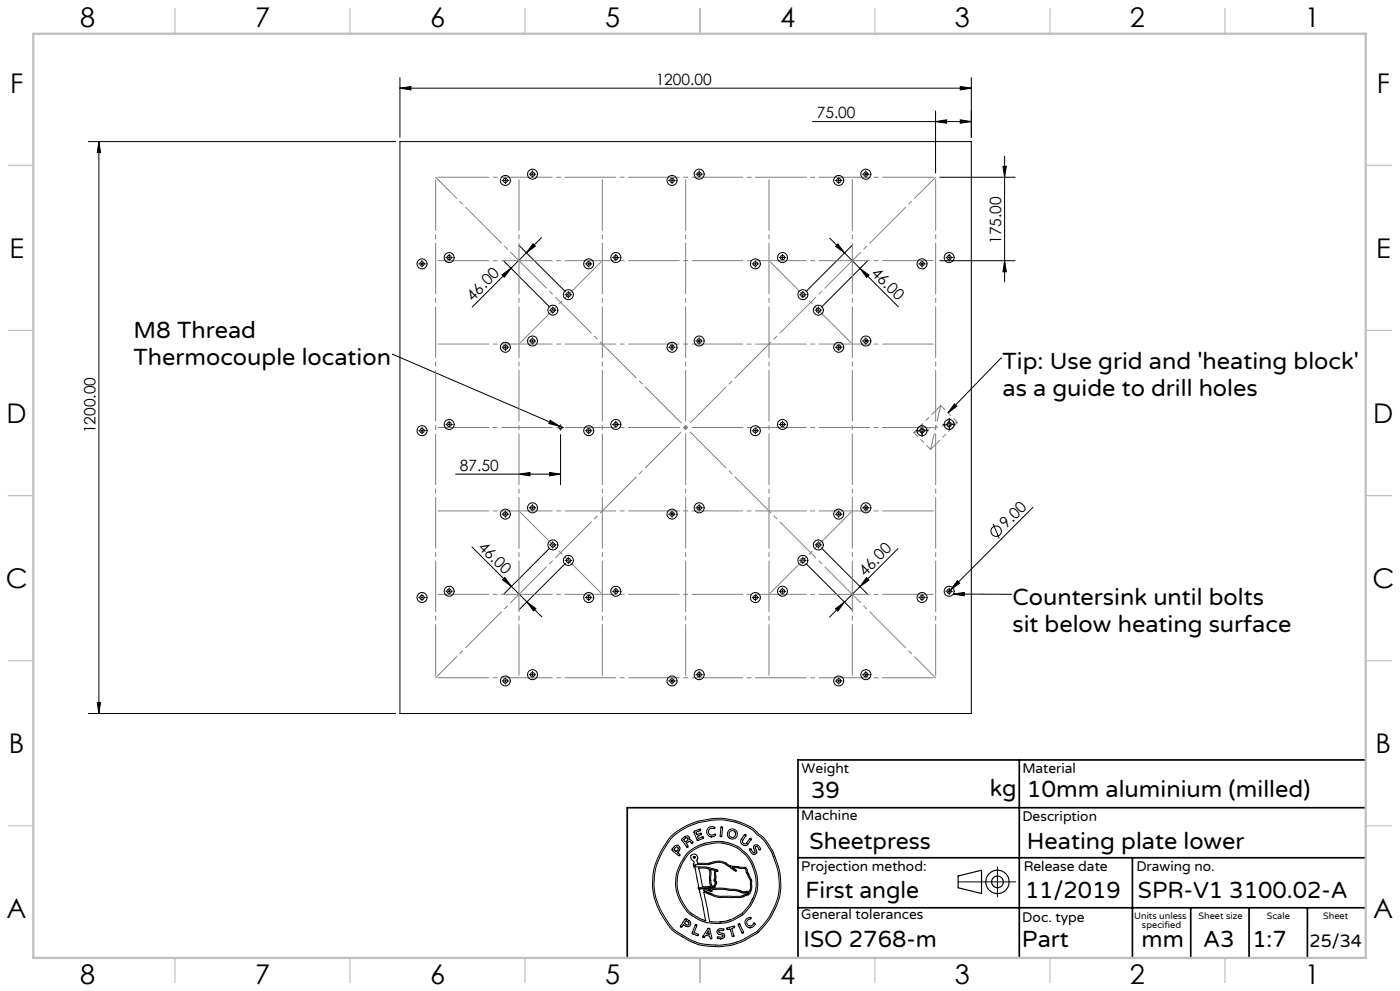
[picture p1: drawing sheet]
<svg xmlns="http://www.w3.org/2000/svg" width="420mm" height="297mm" viewBox="0 0 420 297" stroke-linecap="round" stroke-linejoin="round" font-family="sans-serif">
<g fill="none" stroke="#000" stroke-width=".3">
<path d="M120 26.4l3.3-.5v1zM120 23.2v18M120 26.4h171.4M243.7 36.4h47.7M280.7 36.4l3.3-.5v1zM280.7 33.3v18.6M288.1 35.9l3.3 .5-3.3 .5zM288.1 25.9l3.3 .5-3.3 .5zM291.4 23.2v18M26.5 42.4h92.2M29.7 42.4l.5 3.3h-1zM29.7 42.4v171.5"/>
<path d="M120 42.4h171.4v171.5h-171.4zM150.6 54.1h.3M151.2 54.1h.8M151.6 53.1v.2M151.6 53.7v.7M151.6 54.8v.3M152.3 54.1h.3M158.7 52.2h.3M159.4 52.2h.7M159.7 51.2v.3M159.7 51.8v.8M159.7 52.9v.3"/>
<path d="M160.5 52.2h.3M200.6 54.1h.3M201.3 54.1h.7M201.6 53.1v.2M201.6 53.7v.7M201.6 54.8v.3M202.3 54.1h.3M208.7 52.2h.3M209.4 52.2h.7M209.8 51.2v.3M209.8 51.8v.8M209.8 52.9v.3"/>
<path d="M210.5 52.2h.2M250.6 54.1h.3M251.2 54.1h.8M251.6 53.1v.2M251.6 53.7v.7M251.6 54.8v.3M252.3 54.1h.3M258.7 52.2h.3M259.4 52.2h.7M259.8 51.2v.3M259.8 51.8v.8M259.8 52.9v.3"/>
<path d="M260.5 52.2h.3M281.9 53.1h22.7M300.9 49.8h1l-.5 3.3zM301.4 46.8v37.7M125.6 79.1h.3M126.3 79.1h.7M126.6 78.1v.2M126.6 78.7v.7M126.6 79.8v.3M127.3 79.1h.3M133.7 77.2h.3M134.4 77.2h.7"/>
<path d="M134.8 76.2v.3M134.8 76.8v.8M134.8 77.9v.3M135.5 77.2h.2M151.1 78.1l13.9 14M155.7 73.5l13.9 13.9M159.9 73.1l.7 .7-2.7 1.9zM162.4 71.3l-20.8 20.7M175.6 79.1h.3M176.2 79.1h.8M176.6 78.1v.2M176.6 78.7v.7"/>
<path d="M176.6 79.8v.3M177.3 79.1h.3M183.7 77.2h.3M184.4 77.2h.7M184.7 76.2v.3M184.7 76.8v.8M184.7 77.9v.3M185.5 77.2h.3M225.6 79.1h.3M226.2 79.1h.8M226.6 78.1v.2M226.6 78.7v.7"/>
<path d="M226.6 79.8v.3M227.3 79.1h.3M233.8 77.2h.2M234.4 77.2h.7M234.7 76.2v.3M234.7 76.8v.8M234.7 77.9v.3M235.5 77.2h.3M248.9 71.3l9.1 9.2M251.4 73.1l2 2.7-2.7-2zM255.6 73.6l-13.8 13.8M260.2 78.2l-13.8 13.9"/>
<path d="M275.6 79.1h.3M276.3 79.1h.7M276.6 78.1v.2M276.6 78.7v.7M276.6 79.8v.3M277.3 79.1h.3M281.9 78.1h22.7M283.7 77.2h.3M284.4 77.2h.7M284.8 76.2v.3M284.8 76.8v.8M284.8 77.9v.3"/>
<path d="M285.5 77.2h.3M301.4 78.1l.5 3.4h-1zM150.6 82.4l2.7-2-2 2.7zM164.9 93h.2M165.5 93h.7M165.8 92v.2M165.8 92.6v.7M165.8 93.7v.3M166.6 93h.3M169.5 88.3h.3M170.1 88.3h.8M170.5 87.3v.3"/>
<path d="M170.5 87.9v.8M170.5 89v.3M171.2 88.3h.3M239.9 88.3h.2M240.5 88.3h.7M240.8 87.3v.3M240.8 87.9v.8M240.8 89v.3M241.6 88.3h.3M244.5 93h.3M245.1 93h.8M245.5 92v.2"/>
<path d="M245.5 92.6v.7M245.5 93.7v.3M246.2 93h.3M258 80.5l11.5 11.5M258 80.5l2.7 1.9-.7 .7zM117.8 106.2h.1M117.8 106.2l50.1 21.5M150.6 104.1h.3M151.2 104.1h.8M151.6 103.1v.3M151.6 103.7v.8M151.6 104.8v.3"/>
<path d="M152.3 104.1h.3M158.7 102.2h.3M159.4 102.2h.7M159.7 101.2v.3M159.7 101.8v.7M159.7 102.9v.3M160.5 102.2h.3M200.6 104.1h.3M201.3 104.1h.7M201.6 103.1v.3M201.6 103.7v.8M201.6 104.8v.3"/>
<path d="M202.3 104.1h.3M208.7 102.2h.3M209.4 102.2h.7M209.8 101.2v.3M209.8 101.8v.7M209.8 102.9v.3M210.5 102.2h.2M250.6 104.1h.3M251.2 104.1h.8M251.6 103.1v.3M251.6 103.7v.8M251.6 104.8v.3"/>
<path d="M252.3 104.1h.3M258.7 102.2h.3M259.4 102.2h.7M259.8 101.2v.3M259.8 101.8v.7M259.8 102.9v.3M260.5 102.2h.3M300.2 107.3h.1M300.2 107.3l-15.8 16.5M125.6 129.1h.3M126.3 129.1h.7M126.6 128.1v.2"/>
<path d="M126.6 128.7v.7M126.6 129.8v.3M127.3 129.1h.3M133.7 127.2h.3M134.4 127.2h.7M134.8 126.2v.3M134.8 126.8v.8M134.8 127.9v.3M135.5 127.2h.2M165.1 126l2.8 1.7-3.3-.8zM167.3 128.1h.2M167.8 128.1h.8"/>
<path d="M168.2 127.3v.1M168.2 127.8v.7M168.2 128.9v.1M168.2 130.2v15.1M168.9 128.1h.1M175.6 129.1h.3M176.2 129.1h.8M176.6 128.1v.2M176.6 128.7v.7M176.6 129.8v.3M177.3 129.1h.3M183.7 127.2h.3"/>
<path d="M184.4 127.2h.7M184.7 126.2v.3M184.7 126.8v.8M184.7 127.9v.3M185.5 127.2h.3M225.6 129.1h.3M226.2 129.1h.8M226.6 128.1v.2M226.6 128.7v.7M226.6 129.8v.3M227.3 129.1h.3M233.8 127.2h.2"/>
<path d="M234.4 127.2h.7M234.7 126.2v.3M234.7 126.8v.8M234.7 127.9v.3M235.5 127.2h.3M274.7 129.1h1.2M276.3 129.1h.7M276.6 127.2v1.1M276.6 128.7v.7M276.6 129.8v1.1M277.3 129.1h1.2M282.9 127.2h1.1"/>
<path d="M284.4 127.2h.7M284.8 125.3v1.2M284.8 126.8v.8M284.8 127.9v1.1M285.5 127.2h1.1M286.3 121l.8 .7-2.7 2.1zM136.7 142.1h31.5M150.6 154.1h.3M151.2 154.1h.8M151.6 153.1v.2M151.6 153.7v.7M151.6 154.8v.3"/>
<path d="M152.3 154.1h.3M155.7 142.1l3.3-.5v1zM158.7 152.2h.3M159.4 152.2h.7M159.7 151.2v.3M159.7 151.8v.8M159.7 152.9v.3M160.5 152.2h.3M164.9 141.6l3.3 .5-3.3 .5zM200.6 154.1h.3M201.3 154.1h.7M201.6 153.1v.2"/>
<path d="M201.6 153.7v.7M201.6 154.8v.3M202.3 154.1h.3M208.7 152.2h.3M209.4 152.2h.7M209.8 151.2v.3M209.8 151.8v.8M209.8 152.9v.3M210.5 152.2h.2M250.6 154.1h.3M251.2 154.1h.8M251.6 153.1v.2"/>
<path d="M251.6 153.7v.7M251.6 154.8v.3M252.3 154.1h.3M258.7 152.2h.3M259.4 152.2h.7M259.8 151.2v.3M259.8 151.8v.8M259.8 152.9v.3M260.5 152.2h.3M297.9 157l1.9 4.4M309.9 152l-24.7 24.7M125.6 179.1h.3"/>
<path d="M126.3 179.1h.7M126.6 178.1v.3M126.6 178.7v.8M126.6 179.8v.3M127.3 179.1h.3M133.7 177.2h.3M134.4 177.2h.7M134.8 176.2v.3M134.8 176.8v.7M134.8 177.9v.3M135.5 177.2h.2M141.6 163.9l21 21"/>
<path d="M150.7 173.8l.7-.7 2 2.7zM164.9 163.3h.2M165 164.2l-13.8 13.8M165.5 163.3h.7M165.8 162.3v.3M165.8 162.9v.8M165.8 164v.3M166.6 163.3h.3M169.5 168h.3M169.6 168.9l-13.8 13.7M170.1 168h.8M170.5 167v.2"/>
<path d="M170.5 167.6v.7M170.5 168.7v.3M171.2 168h.3M175.6 179.1h.3M176.2 179.1h.8M176.6 178.1v.3M176.6 178.7v.8M176.6 179.8v.3M177.3 179.1h.3M183.7 177.2h.3M184.4 177.2h.7M184.7 176.2v.3"/>
<path d="M184.7 176.8v.7M184.7 177.9v.3M185.5 177.2h.3M225.6 179.1h.3M226.2 179.1h.8M226.6 178.1v.3M226.6 178.7v.8M226.6 179.8v.3M227.3 179.1h.3M233.8 177.2h.2M234.4 177.2h.7M234.7 176.2v.3"/>
<path d="M234.7 176.8v.7M234.7 177.9v.3M235.5 177.2h.3M239.9 168h.2M240.5 168h.7M240.8 167v.2M240.8 167.6v.7M240.8 168.7v.3M241.6 168h.3M241.8 168.9l13.8 13.8M244.5 163.3h.3M245.1 163.3h.8"/>
<path d="M245.5 162.3v.3M245.5 162.9v.8M245.5 164v.3M246.2 163.3h.3M246.4 164.2l13.8 13.8M258 175.8l-4.7 4.6M260 173.1l.7 .7-2.7 2zM269.4 164.4l-11.4 11.4M275.6 179.1h.3M276.3 179.1h.7M276.6 178.1v.3M276.6 178.7v.8"/>
<path d="M276.6 179.8v.3M277.3 179.1h.3M283.7 177.2h.3M284.4 177.2h.7M284.8 176.2v.3M284.8 176.8v.7M284.8 177.9v.3M285.2 176.7l-.9 1M285.5 177.2h.3M286 178l3.3-.5v1.1zM286 178l17.2 .1M287.2 174.1l.7 .7-2.7 1.9z"/>
<path d="M303.2 178.1h.1M158.1 180.4l2.7 2-.7 .7zM250.6 182.4l2.7-2-1.9 2.8zM253.3 180.4l-4.5 4.6M26.5 213.9h92.2M29.2 210.5h1l-.5 3.4zM150.6 204.1h.3M151.2 204.1h.8M151.6 203.1v.2M151.6 203.7v.7M151.6 204.8v.3M152.3 204.1h.3"/>
<path d="M158.7 202.2h.3M159.4 202.2h.7M159.7 201.2v.3M159.7 201.8v.8M159.7 202.9v.3M160.5 202.2h.3M200.6 204.1h.3M201.3 204.1h.7M201.6 203.1v.2M201.6 203.7v.7M201.6 204.8v.3M202.3 204.1h.3"/>
<path d="M208.7 202.2h.3M209.4 202.2h.7M209.8 201.2v.3M209.8 201.8v.8M209.8 202.9v.3M210.5 202.2h.2M250.6 204.1h.3M251.2 204.1h.8M251.6 203.1v.2M251.6 203.7v.7M251.6 204.8v.3M252.3 204.1h.3"/>
<path d="M258.7 202.2h.3M259.4 202.2h.7M259.8 201.2v.3M259.8 201.8v.8M259.8 202.9v.3M260.5 202.2h.3M201.2 250.8l3.2-2.5 3.4-1.6 1.8-.6 3.4-.7 3.2-.2 4.1 .6 3.3 1.2 2.4 1.4 3.1 2.6 2.7 4.1 1.5 4 .7 2.8 .2 4.3-.5 3.2-2.2 5.1-1.7 2.3-2.5 2.8-3.9 2.2-2.4 1-2.1 .6-3.7 .3-4.1-.3-2.1-.5-3-1.4-4.5-2.9-2.2-3.1-2.1-3.9-1-2.8-.4-2.8 .1-3.9 .7-3.3 2-4.3zM201.8 250.8l3.3-2.4 3.5-1.5 4.6-1.1 3.7-.1 3.6 .7 3.8 1.5 1.4 .8 3.2 2.9 2.6 3.9 1.2 3.2 .9 3.2 .2 4.2-.5 3-.9 2.6-1.3 2.6-1.2 1.7-2.9 3.3-4.1 2.3-3.4 1.2-3 .4h-2.8l-3.5-.4-2.8-1-4.2-2.5-1.7-1.4-2.3-3.4-1.7-3.3-1-3.1-.3-3.2 .3-3.7 .6-2.4 1.8-3.8zM202.4 253.6l.8-.3 .7 .6v.7l-.6 .9 .7 .6-.1 .3h-.3l-2-1.6zM202.7 254l.5-.2 .3 .4-.6 1-.7-.5zM204.5 251.4l1.2-.8h.7l.5 .5v.6l.5 .1 .5 .8-.3 .2-.7-.6-.4 .1-.6 .4 .5 .8-.3 .4-1.6-2.1zM205.1 251.6l.9-.6 .4 .3v.4l-.8 .6z"/>
<path d="M206.1 253.9h.1M206.4 256.1l1.9-1.5 3.3-1.5 3.6-.5 3.1 .4 3.1 1.3 2 1.6 1.9 2.7 .8 1.9 .7 2.7-.1 3.7-.8 2.2-1.7 2.9-1.6 1.8-3.1 1.7-1.8 .6-1.8 .2-2.4-.1a.7 .7 0 0 1-.8-.9l-1.6-8 4.5 1.7 6.9-.1 2.1-.8 .5-.7 .4-1.3v-2.2l-1.3-2.5-.1-.9-.5-.5-4.5-.5-1.7-1-1.5-.4-1.3 .1-2.1 .6h-3.2l-.2-1.1 .2-.6-.2-.7-.7-.4-.9 .2-.3 .4 .1 .6 .9 1-.1 1.4 .5 .7 1 5.3-.2 .6 .4 .5 .3 1.1 1.6 8.2-1.4-.6-3.1-1.8-.8-.7-2-3.1-1.1-3-.2-2.4 .4-2.8 1.1-2.8zM208.2 249.2l1.9-.7v.5l-1.3 .4v.3l.3 .5 1.1-.5 .3 .2-.1 .3-1.2 .4 .3 .7 1.3-.5 .2 .1v.3l-1.8 .6zM209.3 251.9h.1M212.4 248.2l.9-.4 1.1 .1-.1 .5-.9-.2-.6 .3-.3 .9 .6 .8 .8 .1 .6-.3 .2 .4-1 .4-1.2-.3-.5-1.1zM213.3 250.8h.1M216.4 247.8h.2l.2 .4-.3 2.4-.3 .2-.2-.4zM223.3 250.2l.4-.1 .1 .3-1.1 1.6 .4 .8h.7l1.2-1.6 .4 .2-1 1.6-.6 .4-1.1-.3-.5-.9 .2-.7zM224.9 254.5l.3-.1 .6 .9 .6 .2-.3-1.8 .5-.5 .8 .2 .8 1-.3 .3-.7-1h-.5l-.1 .4 .4 1.4-.6 .6-1-.5zM226.1 256h.1M299.2 259.8v9M202.9 266.9l-.2-2.4 .3-3 1.1-2.6 1.6-2.6 1.5-1.5 2.2-1.3 2-.8 2.4-.4 2.3-.1 2.3 .4 3.4 1.4 2.2 1.9 1.2 1.7 .9 1.7 1.1 3.3 .1 2.8-.2 1.8-.6 1.8-1.5 2.7-2.4 2.6-2.7 1.5-2.3 .8-2.8 .2-3.1-.3-2-.8-2.4-1.5-1.1-.8-1.7-2.6-1-2-.6-1.9"/>
<path d="M205.6 275.4l.3-.1 1.1 .9 .2 1-.4 .4-.7 .1-1.1-.6-.5 .7h-.3v-.3zM205.8 275.9l.9 .6-.1 .6-.4 .1-.9-.5zM208.6 277.2l.3-.1 .2 .3-.9 2.1 1.2 .5 .1 .2-.2 .3-1.7-.8zM210.1 266.4h.1M210.2 266.4l6.5-.2 4.2 .4 2.2 .7h.4M211 266.7h1l1.5 .5 .1-.6 3-.1 4.4 .5 2 .7 1.7-.2-.5 .4-2.1 .7h-6l-1.9-.4-3.1-1.2zM212 260.3l-2.4-.2 1.1 5.6 2.5-.1-.4-1.9 .1-2.6-.2-.7-.7-.1M212.4 278.2l.5 .2 .7 2.6-.2 .3h-.3l-.2-.7-.2-.1-1-.2-.4 .6-.4-.1zM212.5 278.9l.3 1.1-.9-.1zM212.6 266.6h-.1M212.7 266.6h.5l.1 .2zM213.1 260.6l1.4 .2v2.3l-.3 .8 .4 .7-.4 .9-.3 .1h-.3l-.3-1v-3.1z"/>
<path d="M214.8 260.9l.1 .1M214.8 261v2.2l-.2 .6 .4 .5v.4l-.5 1-.6 .3-4.1 .1 .3 .3M214.9 261l.3 .2 .2-.3-.6-.3-2.7-.7-3.5-.2-.2-.5 3.8-.1 2.5-.6 1.2-.1 1.5 .5 3.3 2.2 .2-.3-1.2-.8 3.8 .3 1.7 3.9v1.8l-.3 1.1-1.4 .2M215.2 278.8l.8-.5 1.1 .2-.1 .4-.9-.1-.5 .3 .2 .4 1.5 .5 .1 .6-.4 .6-1 .2-.8-.3 .2-.4 1 .2 .5-.3-.1-.4-1.5-.5-.2-.4zM216 276.3h.1M218.1 278.2l2.1-.7 .2 .2-.1 .3-.8 .2 .7 2.2-.1 .3-.5-.2-.6-2.1-.8 .2zM221.5 277l.4-.1 1.1 2.4v.2h-.4zM222.7 279.6h.1M223.5 267.3h.1M223.9 275.4l1.3-.4v.3l-.6 .3-.5 .4v.9l.5 .6h.6l1.2-.9 .2 .3-.4 .6-1.1 .6-1.1-.5-.5-1zM224.9 278h.1M287.4 264.3h17.3"/>
<path d="M213.2 281.3h.1M216 281.4h.1"/>
<circle cx="151.6" cy="54.1" r="1.5"/>
<circle cx="151.6" cy="54.1" r=".65"/>
<circle cx="159.8" cy="52.2" r="1.5"/>
<circle cx="159.8" cy="52.2" r=".65"/>
<circle cx="201.6" cy="54.1" r="1.5"/>
<circle cx="201.6" cy="54.1" r=".65"/>
<circle cx="209.7" cy="52.2" r="1.5"/>
<circle cx="209.8" cy="52.2" r=".64"/>
<circle cx="251.6" cy="54.1" r=".64"/>
<circle cx="251.6" cy="54.1" r="1.5"/>
<circle cx="259.7" cy="52.2" r=".64"/>
<circle cx="259.8" cy="52.2" r="1.51"/>
<circle cx="126.6" cy="79.1" r="1.5"/>
<circle cx="126.6" cy="79.1" r=".64"/>
<circle cx="134.7" cy="77.2" r="1.5"/>
<circle cx="134.8" cy="77.2" r=".64"/>
<circle cx="176.6" cy="79.1" r=".64"/>
<circle cx="176.6" cy="79.1" r="1.5"/>
<circle cx="184.7" cy="77.2" r=".64"/>
<circle cx="184.8" cy="77.2" r="1.51"/>
<circle cx="226.6" cy="79.1" r="1.5"/>
<circle cx="226.6" cy="79.1" r=".64"/>
<circle cx="234.8" cy="77.2" r="1.5"/>
<circle cx="234.8" cy="77.2" r=".65"/>
<circle cx="276.6" cy="79.1" r="1.5"/>
<circle cx="276.6" cy="79.1" r=".64"/>
<circle cx="284.7" cy="77.2" r="1.5"/>
<circle cx="284.8" cy="77.2" r=".64"/>
<circle cx="165.9" cy="93" r="1.5"/>
<circle cx="165.9" cy="93" r=".65"/>
<circle cx="170.5" cy="88.3" r=".64"/>
<circle cx="170.5" cy="88.3" r="1.5"/>
<circle cx="240.9" cy="88.3" r="1.5"/>
<circle cx="240.9" cy="88.3" r=".65"/>
<circle cx="245.5" cy="93" r=".64"/>
<circle cx="245.5" cy="92.9" r="1.51"/>
<circle cx="151.6" cy="104.1" r="1.5"/>
<circle cx="151.6" cy="104.1" r=".64"/>
<circle cx="159.8" cy="102.2" r=".66"/>
<circle cx="159.8" cy="102.2" r="1.5"/>
<circle cx="201.6" cy="104.1" r="1.5"/>
<circle cx="201.6" cy="104.1" r=".64"/>
<circle cx="209.7" cy="102.2" r="1.5"/>
<circle cx="209.7" cy="102.2" r=".65"/>
<circle cx="251.6" cy="104.1" r=".64"/>
<circle cx="251.6" cy="104.1" r="1.5"/>
<circle cx="259.7" cy="102.2" r=".65"/>
<circle cx="259.8" cy="102.2" r="1.51"/>
<circle cx="126.6" cy="129.1" r="1.5"/>
<circle cx="126.6" cy="129.1" r=".65"/>
<circle cx="134.7" cy="127.2" r="1.5"/>
<circle cx="134.8" cy="127.2" r=".64"/>
<circle cx="168.2" cy="128.1" r=".48"/>
<circle cx="176.6" cy="129.1" r=".64"/>
<circle cx="176.6" cy="129.1" r="1.5"/>
<circle cx="184.7" cy="127.2" r=".64"/>
<circle cx="184.8" cy="127.2" r="1.51"/>
<circle cx="226.6" cy="129.1" r="1.5"/>
<circle cx="226.6" cy="129.1" r=".65"/>
<circle cx="234.8" cy="127.2" r="1.5"/>
<circle cx="234.8" cy="127.2" r=".65"/>
<circle cx="276.6" cy="129.1" r="1.5"/>
<circle cx="276.6" cy="129.1" r=".65"/>
<circle cx="284.7" cy="127.2" r="1.5"/>
<circle cx="284.8" cy="127.2" r=".64"/>
<circle cx="151.6" cy="154.1" r="1.5"/>
<circle cx="151.6" cy="154.1" r=".64"/>
<circle cx="159.8" cy="152.2" r="1.5"/>
<circle cx="159.8" cy="152.2" r=".65"/>
<circle cx="201.6" cy="154.1" r="1.5"/>
<circle cx="201.6" cy="154.1" r=".64"/>
<circle cx="209.7" cy="152.2" r="1.5"/>
<circle cx="209.8" cy="152.2" r=".64"/>
<circle cx="251.6" cy="154.1" r=".64"/>
<circle cx="251.6" cy="154.1" r="1.5"/>
<circle cx="259.7" cy="152.2" r=".64"/>
<circle cx="259.8" cy="152.2" r="1.51"/>
<circle cx="298.8" cy="159.2" r="1.56"/>
<circle cx="126.6" cy="179.1" r="1.5"/>
<circle cx="126.6" cy="179.1" r=".64"/>
<circle cx="134.7" cy="177.2" r="1.5"/>
<circle cx="134.7" cy="177.2" r=".65"/>
<circle cx="165.9" cy="163.3" r="1.5"/>
<circle cx="165.9" cy="163.3" r=".65"/>
<circle cx="170.5" cy="168" r=".64"/>
<circle cx="170.5" cy="168" r="1.5"/>
<circle cx="176.6" cy="179.1" r=".64"/>
<circle cx="176.6" cy="179.1" r="1.5"/>
<circle cx="184.7" cy="177.2" r=".65"/>
<circle cx="184.8" cy="177.2" r="1.51"/>
<circle cx="226.6" cy="179.1" r="1.5"/>
<circle cx="226.6" cy="179.1" r=".64"/>
<circle cx="234.8" cy="177.2" r=".66"/>
<circle cx="234.8" cy="177.2" r="1.5"/>
<circle cx="240.9" cy="168" r="1.5"/>
<circle cx="240.9" cy="168" r=".65"/>
<circle cx="245.5" cy="163.3" r=".64"/>
<circle cx="245.5" cy="163.3" r="1.51"/>
<circle cx="276.6" cy="179.1" r="1.5"/>
<circle cx="276.6" cy="179.1" r=".64"/>
<circle cx="284.7" cy="177.2" r="1.5"/>
<circle cx="284.7" cy="177.2" r=".65"/>
<circle cx="151.6" cy="204.1" r="1.5"/>
<circle cx="151.6" cy="204.1" r=".65"/>
<circle cx="159.8" cy="202.2" r="1.5"/>
<circle cx="159.8" cy="202.2" r=".65"/>
<circle cx="201.6" cy="204.1" r="1.5"/>
<circle cx="201.6" cy="204.1" r=".65"/>
<circle cx="209.7" cy="202.2" r="1.5"/>
<circle cx="209.8" cy="202.2" r=".64"/>
<circle cx="251.6" cy="204.1" r=".64"/>
<circle cx="251.6" cy="204.1" r="1.5"/>
<circle cx="259.7" cy="202.2" r=".64"/>
<circle cx="259.8" cy="202.2" r="1.51"/>
<circle cx="208.3" cy="256.9" r=".26"/>
<circle cx="219.7" cy="250" r="1.51"/>
<circle cx="219.7" cy="250" r="1.01"/>
</g>
<g fill="none" stroke="#000" stroke-width=".35">
<path d="M287.4 262.5l7.1-1.7v7l-7.1-1.7z"/>
<circle cx="299.2" cy="264.3" r="3.5"/>
<circle cx="299.2" cy="264.3" r="1.75"/>
</g>
<g fill="none" stroke="#808080" stroke-width=".3">
<path d="M205.2 128.1h1M205.3 127.8l.7 .7M205.7 127.6v1.1M206 127.8l-.7 .7"/>
<circle cx="276.6" cy="129.1" r=".63"/>
<circle cx="284.8" cy="127.2" r=".64"/>
</g>
<path d="M305.8 227.7v59.2M409.7 227.7h-170.3v59.2M239.4 257.1h170.3M339.7 257.1v29.9M409.7 242.1h-221.5v45M239.4 272.1h170.3M357.2 272.1v14.8M374.7 272.1v14.8M392.2 272.1v14.8" fill="none" stroke="#000" stroke-width=".5"/>
<g fill="none" stroke="#c0c0c0" stroke-width=".35">
<path d="M52.5 2.5v7.5M105 2.5v7.5M157.5 2.5v7.5M210 2.5v7.5M262.5 2.5v7.5M315 2.5v7.5M367.5 2.5v7.5M2.5 49.5h7.5M410 49.5h7.5M2.5 99h7.5M410 99h7.5M2.5 148.5h7.5"/>
<path d="M410 148.5h7.5M2.5 198h7.5M410 198h7.5M2.5 247.5h7.5M410 247.5h7.5M52.5 287v7.5M105 287v7.5M157.5 287v7.5M210 287v7.5M262.5 287v7.5M315 287v7.5M367.5 287v7.5"/>
</g>
<path d="M10 10.1h399.7v277h-399.7z" fill="none" stroke="#c0c0c0" stroke-width=".7"/>
<path d="M130.7 53.1l150 150M130.7 203.1l150-150" fill="none" stroke="#808080" stroke-width=".3" stroke-dasharray="15.2 1.3 1.3 1.3" stroke-dashoffset="6.3"/>
<path d="M274.1 129.6l13.2-3M282.2 121.6l-3 13.1" fill="none" stroke="#808080" stroke-width=".3" stroke-dasharray="15.2 1.3 1.3 1.3" stroke-dashoffset="10.4"/>
<g fill="none" stroke="#808080" stroke-width=".3" stroke-dasharray="15.2 1.3 1.3 1.3" stroke-dashoffset="-.7">
<path d="M130.7 53.1h150M130.7 53.1v150M155.7 53.1v150M180.7 53.1v150M205.7 53.1v150M230.7 53.1v150M255.7 53.1v150M280.7 53.1v150M130.7 78.1h150M130.7 103.1h150M130.7 128.1h150M130.7 153.1h150"/>
<path d="M130.7 178.1h150M130.7 203.1h150"/>
</g>
<path d="M230.7 78.1l25 25M155.7 103.1l25-25M255.7 153.1l-25 25M180.7 178.1l-25-25" fill="none" stroke="#808080" stroke-width=".3" stroke-dasharray="15.2 1.3 1.3 1.3" stroke-dashoffset="-.5"/>
<path d="M274.1 129.6l5.1 5.1M282.2 121.6l5.1 5" fill="none" stroke="#808080" stroke-width=".3" stroke-dasharray="15.2 1.3 1.3 1.3" stroke-dashoffset="13.6"/>
<path d="M282.2 121.6l-8.1 8M287.3 126.6l-8.1 8.1" fill="none" stroke="#808080" stroke-width=".3" stroke-dasharray="15.2 1.3 1.3 1.3" stroke-dashoffset="11.4"/>
<g fill="#000">
<path d="M287.2 174.1l.7 .7-2.7 1.9z"/>
<path d="M120 26.4l3.3-.5v1zM288.1 25.9l3.3 .5-3.3 .5z"/>
<path d="M280.7 36.4l3.3-.5v1zM288.1 35.9l3.3 .5-3.3 .5z"/>
<path d="M29.7 42.4l.5 3.3h-1zM29.2 210.5h1l-.5 3.4zM300.9 49.8h1l-.5 3.3zM301.4 78.1l.5 3.4h-1z"/>
<path d="M251.4 73.1l2 2.7-2.7-2zM258 80.5l2.7 1.9-.7 .7z"/>
<path d="M150.6 82.4l2.7-2-2 2.7zM159.9 73.1l.7 .7-2.7 1.9z"/>
<path d="M164.9 141.6l3.3 .5-3.3 .5zM155.7 142.1l3.3-.5v1z"/>
<path d="M150.7 173.8l.7-.7 2 2.7zM158.1 180.4l2.7 2-.7 .7z"/>
<path d="M286 178l3.3-.5v1.1zM286.3 121l.8 .7-2.7 2.1zM165.1 126l2.8 1.7-3.3-.8z"/>
<path d="M250.6 182.4l2.7-2-1.9 2.8zM260 173.1l.7 .7-2.7 2z"/>
</g>
<g font-size="8.1">
<text x="24" y="8">8</text>
<text x="76.5" y="8">7</text>
<text x="129" y="8">6</text>
<text x="181.5" y="8">5</text>
<text x="234" y="8">4</text>
<text x="286.5" y="8">3</text>
<text x="339" y="8">2</text>
<text x="391.5" y="8">1</text>
<text x="3" y="27.7">F</text>
<text x="413" y="27.7">F</text>
<text x="2.8" y="77.2">E</text>
<text x="412.8" y="77.2">E</text>
<text x="2" y="126.7">D</text>
<text x="412" y="126.7">D</text>
<text x="1.7" y="176.2">C</text>
<text x="411.7" y="176.2">C</text>
<text x="2.7" y="225.7">B</text>
<text x="412.7" y="225.7">B</text>
<text x="2" y="275.2">A</text>
<text x="412" y="275.2">A</text>
<text x="24" y="295">8</text>
<text x="76.5" y="295">7</text>
<text x="129" y="295">6</text>
<text x="181.5" y="295">5</text>
<text x="234" y="295">4</text>
<text x="286.5" y="295">3</text>
<text x="339" y="295">2</text>
<text x="391.5" y="295">1</text>
</g>
<g font-size="7.1">
<text x="40.1" y="101.4">M8 Thread</text>
<text x="40.1" y="109.5">Thermocouple location</text>
<text x="300.8" y="110.6">Tip: Use grid and 'heating block'</text>
<text x="300.8" y="118.7">as a guide to drill holes</text>
<text x="303.7" y="181.4">Countersink until bolts</text>
<text x="303.7" y="189.5">sit below heating surface</text>
<text x="243.3" y="239.1">39</text>
<text x="297" y="238.5">kg</text>
<text x="308" y="239">10mm aluminium (milled)</text>
<text x="242.9" y="254.4">Sheetpress</text>
<text x="308" y="254.4">Heating plate lower</text>
<text x="241.6" y="269.2">First angle</text>
<text x="307.5" y="269.2">11/2019</text>
<text x="341.4" y="269.2">SPR-V1 3100.02-A</text>
<text x="241.1" y="283.7">ISO 2768-m</text>
<text x="306.6" y="283.9">Part</text>
<text x="342.5" y="283.9">mm</text>
<text x="360.9" y="283.9">A3</text>
<text x="375.7" y="283.9">1:7</text>
</g>
<text font-size="5.4" x="392.9" y="283.8">25/34</text>
<g font-size="4.7">
<text x="196.7" y="25.4">1200.00</text>
<text x="245" y="35.4">75.00</text>
<text x="300.4" y="73.1" transform="rotate(-90 300.4 73.1)">175.00</text>
<text x="261.1" y="82.1" transform="rotate(45 261.1 82.1)">46.00</text>
<text x="141.9" y="90.4" transform="rotate(-45 141.9 90.4)">46.00</text>
<text x="28.7" y="129.8" transform="rotate(-90 28.7 129.8)">1200.00</text>
<text x="138" y="141.1">87.50</text>
<text x="301.9" y="158.6" transform="rotate(-45 301.9 158.6)">9.00</text>
<text x="143.3" y="164.1" transform="rotate(45 143.3 164.1)">46.00</text>
<text x="259.5" y="172.8" transform="rotate(-45 259.5 172.8)">46.00</text>
</g>
<g font-size="4.2">
<text x="240.5" y="231.7">Weight</text>
<text x="306.7" y="231.7">Material</text>
<text x="240.4" y="245.9">Machine</text>
<text x="306.7" y="246.1">Description</text>
<text x="240.4" y="261.1">Projection method:</text>
<text x="307.1" y="261">Release date</text>
<text x="340.9" y="261">Drawing no.</text>
<text x="240.4" y="275.6">General tolerances</text>
<text x="306.7" y="276.3">Doc. type</text>
</g>
<g font-size="2.8">
<text x="340.3" y="275.3">Units unless</text>
<text x="359.6" y="275.3">Sheet size</text>
<text x="380" y="275.3">Scale</text>
<text x="396.9" y="275.3">Sheet</text>
<text x="342.6" y="278.2">specified</text>
</g>
</svg>
